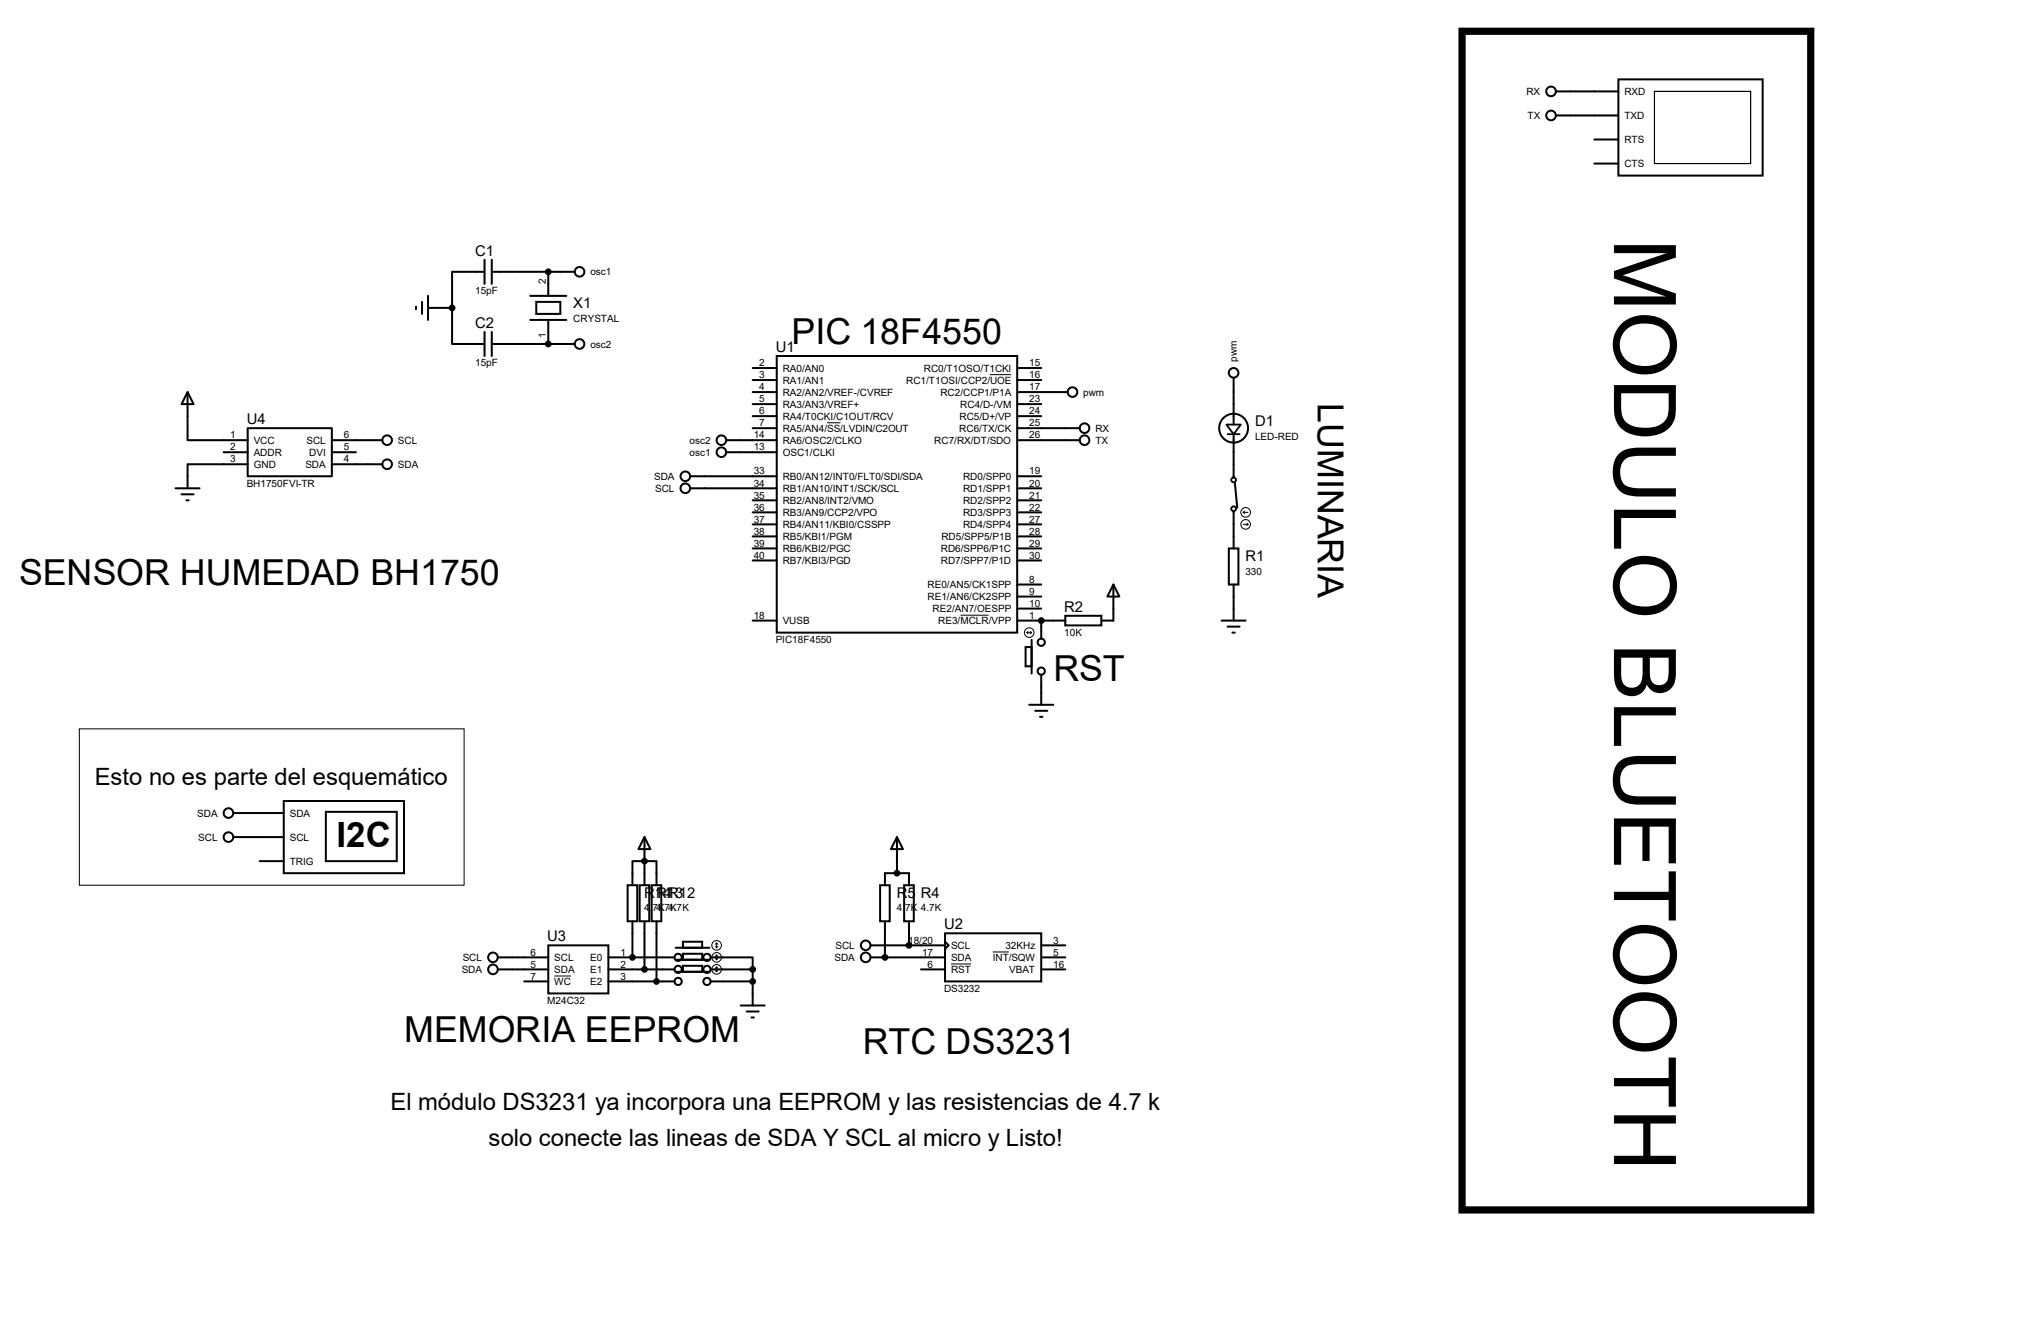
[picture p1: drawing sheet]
<svg xmlns="http://www.w3.org/2000/svg" width="432mm" height="279mm" viewBox="0 0 432 279" stroke-linecap="round" stroke-linejoin="round" font-family="sans-serif">
<g fill="none" stroke="#000" stroke-width=".42">
<path d="M328.7 19.3h13.2M341.9 16.8h30.5v20.3h-30.5zM328.7 24.4h13.2M336.8 29.5h5.1M336.8 34.5h5.1M102.4 57.4h-6.9v7.6M102.4 54.9v5M103.9 57.4h17.5M103.9 54.9v5M115.8 57.4v5.1M87.9 64.8v.5M89.2 63.8v2.5"/>
<path d="M90.4 65h5.1M90.4 62.5v5.1M95.5 65v7.6h6.9M102.4 70.1v5.1M103.9 72.6h17.5M103.9 70.1v5.1M112 67.6h7.6M112 62.5h7.6M113.3 63.8h5.1v2.5h-5.1zM115.8 67.6v5M159 77.7h5.1M164.1 75.2h50.8v58.4h-50.8z"/>
<path d="M214.9 77.7h5.1M260.6 79.8v9.9M39.6 82.8l1.3 2.5h-2.5zM39.6 82.8v10.2h12.7M47.2 95.5h5.1M52.3 90.4h17.8v10.2h-17.8zM52.3 98h-12.7v5.1M70.1 93h10.7M70.1 98h10.7M70.1 95.5h5.1M153.4 93h10.7M153.4 95.5h10.7"/>
<path d="M159 90.4h5.1M159 82.8h5.1M159 80.3h5.1M159 85.3h5.1M159 87.9h5.1M214.9 90.4h13.2M214.9 93h13.2M214.9 82.8h10.7M214.9 80.3h5.1M214.9 85.3h5.1M214.9 87.9h5.1M260.6 91.7v9.1"/>
<path d="M37.1 103.1h5.1M38.4 104.4h2.5M39.4 105.7h.5M145.8 100.6h18.3M145.8 103.1h18.3M159 105.7h5.1M159 108.2h5.1M159 110.7h5.1M159 113.3h5.1M159 115.8h5.1M159 118.4h5.1M214.9 100.6h5.1"/>
<path d="M214.9 103.1h5.1M214.9 105.7h5.1M214.9 108.2h5.1M214.9 110.7h5.1M214.9 113.3h5.1M214.9 115.8h5.1M214.9 118.4h5.1M259.6 115.8h2v7.6h-2zM260.6 107.9v7.9M260.9 101.9l.5 5.3M159 131.1h5.1M214.9 131.1h10.1"/>
<path d="M214.9 123.4h5.1M214.9 126h5.1M214.9 128.5h5.1M216.7 136.7h1.2v4h-1.2zM217.9 135.1v7.1M220 131.1v3.8M225 130h7.7v2.1h-7.7zM235.2 123.4l1.3 2.6h-2.6zM235.2 123.4v7.7h-2.5M258.1 131.1h5M259.3 132.3h2.6M260.3 133.6h.6"/>
<path d="M260.6 123.4v7.7M217.4 148.8h5.1M218.7 150.1h2.5M219.7 151.4h.5M220 142.5v6.3M49.3 171.7h10.6M49.3 176.8h10.6M59.9 169.2h25.4v15.2h-25.4zM68.8 171.4h15v10.5h-15zM136.1 176.8l1.3 2.5h-2.5zM136.1 176.8v10.1M189.5 176.8l1.3 2.5h-2.6z"/>
<path d="M189.5 176.8v7.6M54.9 181.9h5M115.8 199.6h12.7v10.2h-12.7zM132.6 186.9h2v7.7h-2zM133.6 186.9v-5h5.1v5M133.6 194.6v7.6M135.1 186.9h2.1v7.7h-2.1zM136.1 194.6v10.1M137.7 186.9h2v7.7h-2zM138.7 194.6v12.7M144.3 198.9h4v1.3h-4zM183.9 199.6h15.7"/>
<path d="M185.9 186.9h2.1v7.7h-2.1zM186.9 186.9v-2.5h5.1v2.5M186.9 194.6v7.6M191 186.9h2v7.7h-2zM192 194.6v5M199.6 197.1h20.4v10.2h-20.4zM199.6 198.9l.8 .7-.8 .8zM220 199.6h5M105.2 202.2h10.6M105.2 204.7h10.6M110.7 207.3h5.1M128.5 202.2h14"/>
<path d="M128.5 207.3h14M128.5 204.7h14M142.7 200.2h7.2M142.7 202.7h7.2M142.7 205.2h7.2M144.3 201.4h4v1.3h-4zM144.3 204h4v1.2h-4zM150.1 202.2h8.9v2.5M150.1 207.3h8.9M150.1 204.7h8.9M156.5 212.3h5M157.7 213.6h2.6"/>
<path d="M158.7 214.9h.6M159 204.7v7.6M183.9 202.2h15.7M194.6 204.7h5M220 202.2h5M220 204.7h5"/>
<circle cx="327.7" cy="19.3" r="1.02"/>
<circle cx="327.7" cy="24.4" r="1.02"/>
<circle cx="122.4" cy="57.4" r="1.02"/>
<circle cx="122.4" cy="72.6" r="1.02"/>
<circle cx="260.6" cy="78.7" r="1.02"/>
<circle cx="81.8" cy="93" r="1.02"/>
<circle cx="81.8" cy="98" r="1.02"/>
<circle cx="152.4" cy="93" r="1.02"/>
<circle cx="152.4" cy="95.5" r="1.02"/>
<circle cx="226.6" cy="82.8" r="1.02"/>
<circle cx="229.1" cy="90.4" r="1.02"/>
<circle cx="229.1" cy="93" r="1.02"/>
<circle cx="260.6" cy="90.4" r="3"/>
<circle cx="144.8" cy="103.1" r="1.02"/>
<circle cx="144.8" cy="100.6" r="1.02"/>
<circle cx="220" cy="135.6" r=".76"/>
<circle cx="220" cy="141.7" r=".76"/>
<circle cx="48.3" cy="171.7" r="1.02"/>
<circle cx="48.3" cy="176.8" r="1.02"/>
<circle cx="182.9" cy="199.6" r="1.02"/>
<circle cx="104.1" cy="204.7" r="1.02"/>
<circle cx="104.1" cy="202.2" r="1.02"/>
<circle cx="143.3" cy="202.2" r=".76"/>
<circle cx="143.3" cy="204.7" r=".76"/>
<circle cx="143.3" cy="207.3" r=".76"/>
<circle cx="149.4" cy="207.3" r=".76"/>
<circle cx="149.4" cy="204.7" r=".76"/>
<circle cx="149.4" cy="202.2" r=".76"/>
<circle cx="182.9" cy="202.2" r="1.02"/>
</g>
<g fill="#000">
<path d="M341 51.8h13v2.6l-11.2 3.7 11.2 3.9v2.3h-13v-1.7h10.9l-10.9-3.8v-1.6l11.1-3.7h-11.1zM342.7 68.2a7.6 7.6 0 0 1 10.2 .6 6.3 6.3 0 0 1 .7 7 6.3 6.3 0 0 1-6.1 3.3 6.3 6.3 0 0 1-6.3-3.7 6.3 6.3 0 0 1 1.5-7.2zM343.6 69.6a4.4 4.4 0 0 0-1.1 4.9 4.4 4.4 0 0 0 4.3 2.8 5.2 5.2 0 0 0 5.7-3 4.5 4.5 0 0 0-4.4-5.9 5.6 5.6 0 0 0-4.5 1.2zM341 81.3h13v4.5a5.4 5.4 0 0 1-5.3 6.3 7 7 0 0 1-7.1-2.7 6.6 6.6 0 0 1-.6-3.4zM342.5 83.1v2.8a3.7 3.7 0 0 0 3.5 4.3 6.8 6.8 0 0 0 5.5-1.1 4.1 4.1 0 0 0 1-3.3v-2.7zM341.9 95.9a5.9 5.9 0 0 1 4.6-1.4h7.5v1.8h-7.5a3.9 3.9 0 0 0-3.8 1.4 4.4 4.4 0 0 0 .5 4.6l1.2 .6 1.3 .2h8.3v1.8h-7.5a5.3 5.3 0 0 1-5-2.1 6.5 6.5 0 0 1 .4-6.9zM341 107.7h13v1.7h-11.5v6.5h-1.5zM342.7 119.1a7.7 7.7 0 0 1 10.2 .6 6.3 6.3 0 0 1 .7 6.9 6.3 6.3 0 0 1-6.1 3.3 6.3 6.3 0 0 1-6.3-3.7 6.3 6.3 0 0 1 1.5-7.1zM343.6 120.4a4.4 4.4 0 0 0-1.1 5 4.4 4.4 0 0 0 4.3 2.7 5.3 5.3 0 0 0 5.6-2.5 4.5 4.5 0 0 0-4.3-6.4 5.6 5.6 0 0 0-4.5 1.2zM341 137.2h13v4.9a3.7 3.7 0 0 1-2.6 4.2 3 3 0 0 1-3.5-1.7 3.5 3.5 0 0 1-3.7 2.4 3.5 3.5 0 0 1-3.1-3.1zM348.5 138.9v2.8a2.45 2.45 0 0 0 1.3 2.9 1.96 1.96 0 0 0 2.7-2.1v-3.6zM342.5 138.9v3.6a2.27 2.27 0 0 0 2.1 2.7 2.27 2.27 0 0 0 2.4-2.4v-3.9zM341 149.4h13v1.7h-11.5v6.4h-1.5zM341.9 161a6 6 0 0 1 4.6-1.4h7.5v1.8h-7.5a3.7 3.7 0 0 0-3.8 1.4 4.1 4.1 0 0 0 .8 4.8l.9 .4 1.3 .2h8.3v1.7h-7.5a5.2 5.2 0 0 1-5-2 6.5 6.5 0 0 1 .4-6.9zM341 172.8h13v9.5h-1.5v-7.7h-4v7.2h-1.5v-7.2h-4.5v8h-1.5zM341 188.3h11.5v-4.3h1.5v10.4h-1.5v-4.3h-11.5zM342.7 197a7.6 7.6 0 0 1 10.2 .6 6.3 6.3 0 0 1 .7 6.9 6.3 6.3 0 0 1-6.1 3.4 6.3 6.3 0 0 1-6.3-3.8 6.3 6.3 0 0 1 1.5-7.1zM343.6 198.4a4.4 4.4 0 0 0-1.1 4.9 4.4 4.4 0 0 0 4.3 2.8 5.2 5.2 0 0 0 5.7-3 4.5 4.5 0 0 0-4.4-6 5.6 5.6 0 0 0-4.5 1.3zM342.7 211.2a7.6 7.6 0 0 1 10.2 .6 6.3 6.3 0 0 1 .7 7 6.3 6.3 0 0 1-6.1 3.3 6.3 6.3 0 0 1-6.3-3.7 6.3 6.3 0 0 1 1.5-7.2zM343.6 212.6a4.4 4.4 0 0 0-1.1 5 4.4 4.4 0 0 0 4.3 2.7 5.2 5.2 0 0 0 5.7-3 4.4 4.4 0 0 0-4.4-5.9 5.6 5.6 0 0 0-4.5 1.2zM341 227.7h11.5v-4.3h1.5v10.3h-1.5v-4.3h-11.5zM341 235.5h13v1.8h-5.3v6.8h5.3v1.7h-13v-1.7h6.1v-6.8h-6.1z"/>
<circle cx="220" cy="131.1" r=".21"/>
<circle cx="136.1" cy="181.9" r=".21"/>
<circle cx="133.6" cy="202.2" r=".21"/>
<circle cx="186.9" cy="202.2" r=".21"/>
</g>
<path d="M349.5 19.3h20.3v15.2h-20.3z" fill="none" stroke="#000" stroke-width=".25"/>
<path d="M308.9 6.6h73.6v248.9h-73.6z" fill="none" stroke="#000" stroke-width="1.5"/>
<g fill="none" stroke="#000" stroke-width=".21">
<path d="M209.1 79.1h4.5M174.7 89.3h2.8M262.6 108.2l.3 .3M262.6 108.2h1.1M262.6 110.7h1.1M262.9 107.9l-.3 .3M263.4 110.5l.3 .2M263.7 110.7l-.3 .3M202.9 129.9h5.9M216.9 133.6h1M216.9 133.6l.3 .3M217.2 133.3l-.3 .3"/>
<path d="M217.7 133.3l.2 .3M217.9 133.6l-.2 .3M16.8 153.9h81.2v33h-81.2zM151.1 199.9l.3 .3M151.4 199.1v1.1M151.4 199.1l-.3 .3M151.4 199.1l.2 .3M151.6 199.9l-.2 .3M117.1 206.1h3.5M151.1 202.4l.3 .3M151.1 205l.3 .2M151.4 201.7v1"/>
<path d="M151.4 204.2v1M151.4 201.7l-.3 .2M151.4 201.7l.2 .2M151.4 204.2l-.3 .3M151.4 204.2l.2 .3M151.6 202.4l-.2 .3M151.6 205l-.2 .2M200.9 203.6h4.2M209.7 201h3.4"/>
<circle cx="263.1" cy="108.2" r="1.02"/>
<circle cx="263.1" cy="110.7" r="1.02"/>
<circle cx="217.4" cy="133.6" r="1.02"/>
<circle cx="151.4" cy="199.6" r="1.02"/>
<circle cx="151.4" cy="204.7" r="1.02"/>
<circle cx="151.4" cy="202.2" r="1.02"/>
</g>
<g fill="#000" stroke="#000" stroke-width=".42">
<circle cx="115.8" cy="57.4" r=".51"/>
<circle cx="95.5" cy="65" r=".51"/>
<circle cx="115.8" cy="72.6" r=".51"/>
<circle cx="220" cy="131.1" r=".51"/>
<circle cx="136.1" cy="181.9" r=".51"/>
<circle cx="189.5" cy="184.4" r=".51"/>
<circle cx="192" cy="199.6" r=".51"/>
<circle cx="133.6" cy="202.2" r=".51"/>
<circle cx="136.1" cy="204.7" r=".51"/>
<circle cx="138.7" cy="207.3" r=".51"/>
<circle cx="159" cy="207.3" r=".51"/>
<circle cx="159" cy="204.7" r=".51"/>
<circle cx="186.9" cy="202.2" r=".51"/>
</g>
<g fill="none" stroke="#000" stroke-width=".38">
<path d="M259.1 89.7h3l-1.5 2zM259.3 91.7h2.6"/>
<circle cx="260.6" cy="101.3" r=".51"/>
<circle cx="260.6" cy="107.4" r=".51"/>
</g>
<g font-size="7.6">
<text x="167.2" y="72.7">PIC 18F4550</text>
<text x="278.4" y="85.1" transform="rotate(90 278.4 85.1)">LUMINARIA</text>
<text x="4" y="123.5">SENSOR HUMEDAD BH1750</text>
<text x="222.5" y="143.8">RST</text>
<text x="85.4" y="220">MEMORIA EEPROM</text>
<text x="182.2" y="222.6">RTC DS3231</text>
</g>
<text font-size="7.4" x="71.1" y="178.8">I2C</text>
<g font-size="5">
<text x="20" y="165.9">Esto no es parte del esquemático</text>
<text x="82.5" y="234.4">El módulo DS3231 ya incorpora una EEPROM y las resistencias de 4.7 k</text>
<text x="103.2" y="242.1">solo conecte las lineas de SDA Y SCL al micro y Listo!</text>
</g>
<g font-size="3.1">
<text x="100.4" y="54">C1</text>
<text x="121.1" y="65.1">X1</text>
<text x="100.4" y="69.2">C2</text>
<text x="163.9" y="74.3">U1</text>
<text x="52.1" y="89.5">U4</text>
<text x="265.1" y="90">D1</text>
<text x="263.1" y="118.4">R1</text>
<text x="224.8" y="129.2">R2</text>
<text x="136.1" y="189.6">R14R12</text>
<text x="138.6" y="189.6">R13</text>
<text x="189.4" y="189.6">R5</text>
<text x="194.5" y="189.6">R4</text>
<text x="199.4" y="196.2">U2</text>
<text x="115.6" y="198.8">U3</text>
</g>
<g font-size="2.1">
<text x="322.5" y="20.1">RX</text>
<text x="343.2" y="20.1">RXD</text>
<text x="322.7" y="25.1">TX</text>
<text x="343.2" y="25.1">TXD</text>
<text x="343.2" y="30.2">RTS</text>
<text x="343.2" y="35.3">CTS</text>
<text x="115.3" y="59.9" transform="rotate(-90 115.3 59.9)">2</text>
<text x="124.7" y="58.2">osc1</text>
<text x="100.4" y="62.1">15pF</text>
<text x="115.3" y="71.3" transform="rotate(-90 115.3 71.3)">1</text>
<text x="121.1" y="68">CRYSTAL</text>
<text x="100.4" y="77.3">15pF</text>
<text x="124.7" y="73.4">osc2</text>
<text x="160.4" y="77.3">2</text>
<text x="217.4" y="77.3">15</text>
<text x="261.3" y="76.5" transform="rotate(-90 261.3 76.5)">pwm</text>
<text x="160.4" y="79.9">3</text>
<text x="160.4" y="82.4">4</text>
<text x="165.4" y="78.5">RA0/AN0</text>
<text x="165.4" y="81">RA1/AN1</text>
<text x="165.4" y="83.6">RA2/AN2/VREF-/CVREF</text>
<text x="191.4" y="81">RC1/T1OSI/CCP2/UOE</text>
<text x="195.2" y="78.5">RC0/T1OSO/T1CKI</text>
<text x="198.7" y="83.6">RC2/CCP1/P1A</text>
<text x="217.4" y="79.9">16</text>
<text x="217.4" y="82.4">17</text>
<text x="228.9" y="83.6">pwm</text>
<text x="160.4" y="85">5</text>
<text x="160.4" y="87.5">6</text>
<text x="165.4" y="86.1">RA3/AN3/VREF+</text>
<text x="165.4" y="88.6">RA4/T0CKI/C1OUT/RCV</text>
<text x="202.7" y="88.6">RC5/D+/VP</text>
<text x="202.9" y="86.1">RC4/D-/VM</text>
<text x="217.4" y="85">23</text>
<text x="217.4" y="87.5">24</text>
<text x="48.6" y="92.6">1</text>
<text x="48.6" y="95.1">2</text>
<text x="53.6" y="93.7">VCC</text>
<text x="64.7" y="93.7">SCL</text>
<text x="72.6" y="95.1">5</text>
<text x="72.6" y="92.6">6</text>
<text x="84.1" y="93.7">SCL</text>
<text x="145.7" y="93.7">osc2</text>
<text x="159.2" y="92.6">14</text>
<text x="159.2" y="95.1">13</text>
<text x="160.4" y="90">7</text>
<text x="165.4" y="91.2">RA5/AN4/SS/LVDIN/C2OUT</text>
<text x="165.4" y="93.7">RA6/OSC2/CLKO</text>
<text x="197.4" y="93.7">RC7/RX/DT/SDO</text>
<text x="202.6" y="91.2">RC6/TX/CK</text>
<text x="217.4" y="90">25</text>
<text x="217.4" y="92.6">26</text>
<text x="231.4" y="91.2">RX</text>
<text x="231.4" y="93.7">TX</text>
<text x="265.1" y="92.9">LED-RED</text>
<text x="48.6" y="97.7">3</text>
<text x="53.6" y="96.3">ADDR</text>
<text x="53.6" y="98.8">GND</text>
<text x="64.5" y="98.8">SDA</text>
<text x="65.3" y="96.3">DVI</text>
<text x="72.6" y="97.7">4</text>
<text x="84.1" y="98.8">SDA</text>
<text x="138.2" y="101.3">SDA</text>
<text x="145.7" y="96.3">osc1</text>
<text x="159.2" y="100.2">33</text>
<text x="165.4" y="96.3">OSC1/CLKI</text>
<text x="165.4" y="101.3">RB0/AN12/INT0/FLT0/SDI/SDA</text>
<text x="203.5" y="101.3">RD0/SPP0</text>
<text x="217.4" y="100.2">19</text>
<text x="52.1" y="102.7">BH1750FVI-TR</text>
<text x="138.4" y="103.9">SCL</text>
<text x="159.2" y="102.7">34</text>
<text x="159.2" y="105.3">35</text>
<text x="159.2" y="107.8">36</text>
<text x="165.4" y="103.9">RB1/AN10/INT1/SCK/SCL</text>
<text x="165.4" y="106.4">RB2/AN8/INT2/VMO</text>
<text x="203.5" y="103.9">RD1/SPP1</text>
<text x="203.5" y="106.4">RD2/SPP2</text>
<text x="217.4" y="102.7">20</text>
<text x="217.4" y="105.3">21</text>
<text x="217.4" y="107.8">22</text>
<text x="159.2" y="110.4">37</text>
<text x="159.2" y="112.9">38</text>
<text x="165.4" y="109">RB3/AN9/CCP2/VPO</text>
<text x="165.4" y="111.5">RB4/AN11/KBI0/CSSPP</text>
<text x="203.5" y="109">RD3/SPP3</text>
<text x="203.5" y="111.5">RD4/SPP4</text>
<text x="217.4" y="110.4">27</text>
<text x="217.4" y="112.9">28</text>
<text x="159.2" y="115.4">39</text>
<text x="159.2" y="118">40</text>
<text x="165.4" y="114">RB5/KBI1/PGM</text>
<text x="165.4" y="116.6">RB6/KBI2/PGC</text>
<text x="165.4" y="119.1">RB7/KBI3/PGD</text>
<text x="198.8" y="116.6">RD6/SPP6/P1C</text>
<text x="198.8" y="119.1">RD7/SPP7/P1D</text>
<text x="198.9" y="114">RD5/SPP5/P1B</text>
<text x="217.4" y="115.4">29</text>
<text x="217.4" y="118">30</text>
<text x="196" y="124.2">RE0/AN5/CK1SPP</text>
<text x="217.4" y="123.1">8</text>
<text x="217.4" y="125.6">9</text>
<text x="263.1" y="121.4">330</text>
<text x="159.2" y="130.7">18</text>
<text x="165.4" y="131.8">VUSB</text>
<text x="196" y="126.7">RE1/AN6/CK2SPP</text>
<text x="197" y="129.3">RE2/AN7/OESPP</text>
<text x="198.2" y="131.8">RE3/MCLR/VPP</text>
<text x="217.4" y="128.1">10</text>
<text x="217.4" y="130.7">1</text>
<text x="163.9" y="135.8">PIC18F4550</text>
<text x="224.8" y="134.2">10K</text>
<text x="41.7" y="172.5">SDA</text>
<text x="61.2" y="172.5">SDA</text>
<text x="41.9" y="177.5">SCL</text>
<text x="61.2" y="177.5">SCL</text>
<text x="61.2" y="182.6">TRIG</text>
<text x="136.1" y="192.5">4.7K 4.7K</text>
<text x="138.6" y="192.5">4.7K</text>
<text x="189.4" y="192.5">4.7K 4.7K</text>
<text x="97.7" y="202.9">SCL</text>
<text x="112.1" y="201.8">6</text>
<text x="117.1" y="202.9">SCL</text>
<text x="124.7" y="202.9">E0</text>
<text x="131.1" y="201.8">1</text>
<text x="176.3" y="202.9">SDA</text>
<text x="176.5" y="200.4">SCL</text>
<text x="191.9" y="199.3">18/20</text>
<text x="194.8" y="201.8">17</text>
<text x="200.9" y="202.9">SDA</text>
<text x="200.9" y="200.4">SCL</text>
<text x="209.7" y="202.9">INT/SQW</text>
<text x="212.4" y="200.4">32KHz</text>
<text x="222.5" y="201.8">5</text>
<text x="222.5" y="199.3">3</text>
<text x="97.5" y="205.5">SDA</text>
<text x="112.1" y="204.3">5</text>
<text x="112.1" y="206.9">7</text>
<text x="117.1" y="205.5">SDA</text>
<text x="117.1" y="208">WC</text>
<text x="124.7" y="205.5">E1</text>
<text x="124.7" y="208">E2</text>
<text x="131.1" y="204.3">2</text>
<text x="131.1" y="206.9">3</text>
<text x="195.9" y="204.3">6</text>
<text x="199.4" y="209.4">DS3232</text>
<text x="200.9" y="205.5">RST</text>
<text x="213.2" y="205.5">VBAT</text>
<text x="222.5" y="204.3">16</text>
<text x="115.6" y="212">M24C32</text>
</g>
</svg>
